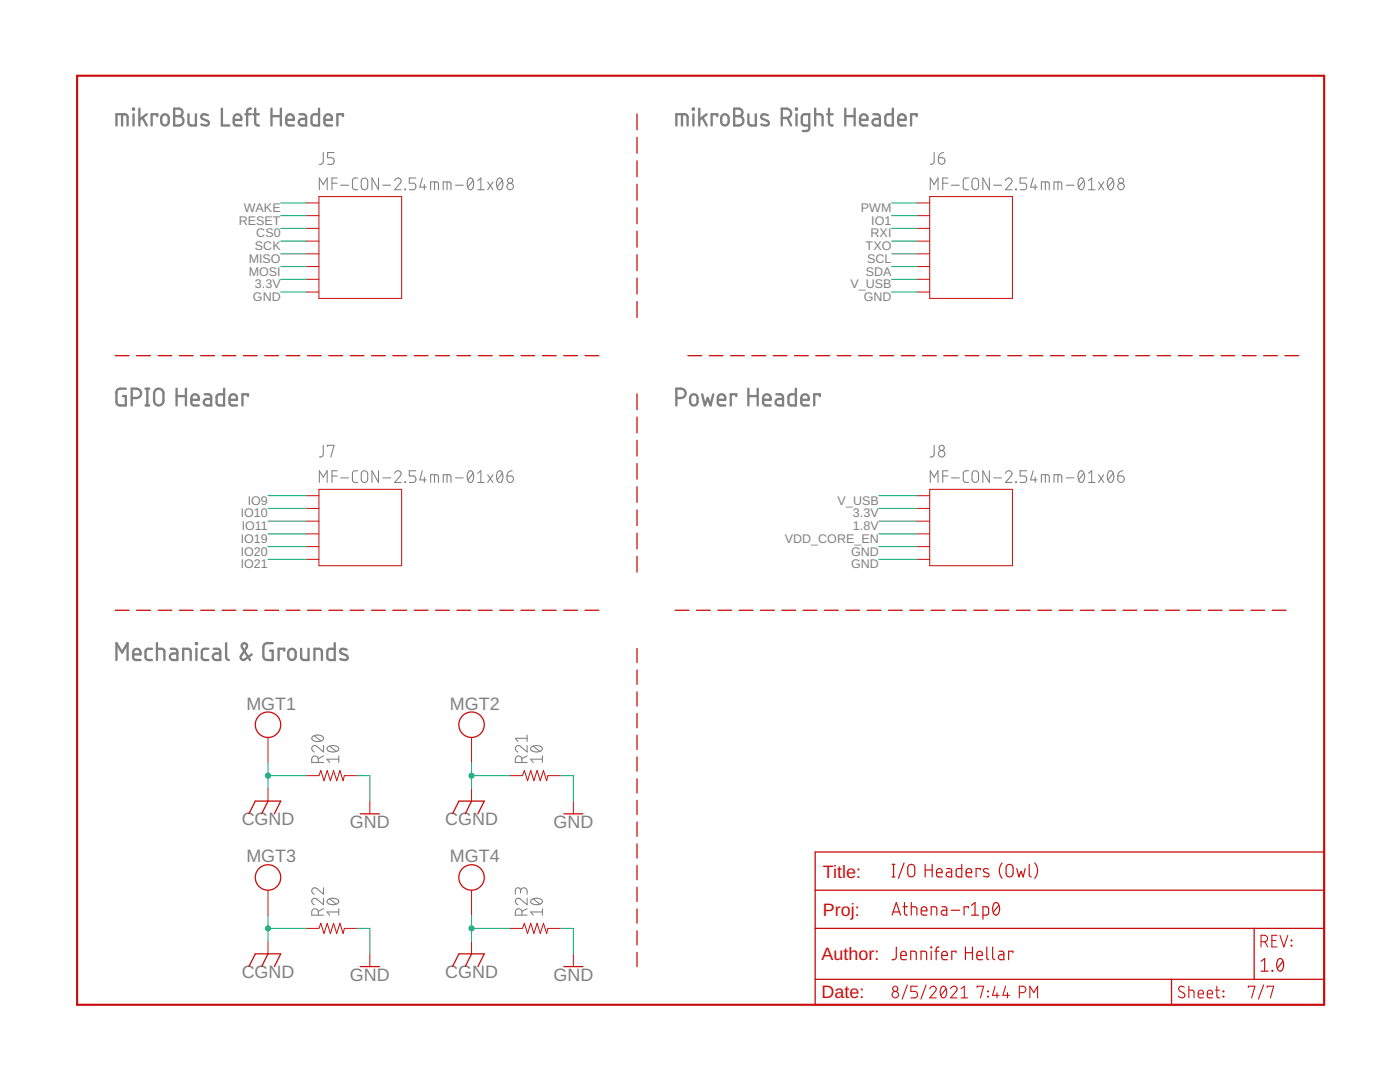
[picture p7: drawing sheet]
<svg xmlns="http://www.w3.org/2000/svg" width="279mm" height="216mm" viewBox="0 0 279 216" stroke-linecap="round" stroke-linejoin="round" font-family="sans-serif">
<g fill="none" stroke="#808080" stroke-width=".21">
<path d="M63.7 37.9v-2.4l.8 1.3 .8-1.3v2.4M64.5 30.4v2l-.2 .3-.6 .1M66.3 36.6h1M66.7 30.4h-1.3v1.1h.8a.67 .67 0 0 1 .5 .6 .67 .67 0 0 1-.5 .7h-.8M67.3 35.5h-1v2.4M68 37h1.6M71.4 35.5h-.5a.51 .51 0 0 0-.6 .5l.1 1.5 .3 .3 .7 .1M72.2 35.8a.66 .66 0 0 1 .7-.2 .66 .66 0 0 1 .5 .6v1a.65 .65 0 0 1-.7 .7 .65 .65 0 0 1-.6-.7zM75.5 35.5v2.4l-1.3-2.4v2.4M76.4 37h1.6M78.8 36a.64 .64 0 0 1 .9-.5 .64 .64 0 0 1 .2 1.1l-1.1 1.3h1.3M80.8 37.7l.1 .2z"/>
<path d="M83 35.5h-1.3v1.1h.8a.67 .67 0 0 1 .5 .6 .67 .67 0 0 1-.5 .7h-.8M84.3 35.5l-.5 1.8h1.3M84.7 36.8v1.1M85.9 37.9v-1.6l1.5 .1 .1 .3v1.2M86.7 36.3v1.6M88.5 37.9v-1.6l1.4 .1 .1 1.5M89.2 36.3v1.6M90.9 37h1.5M93.5 35.7a.54 .54 0 0 1 .6-.1 .54 .54 0 0 1 .3 .5 1.38 1.38 0 0 1-.5 1.8 1.45 1.45 0 0 1-.4-2.2zM94.4 36l-1 1.3M95.3 37.9h1.3M95.3 36l.7-.5v2.4"/>
<path d="M97.3 36.3l1.1 1.6M98.4 36.3l-1.1 1.6M99.4 35.7a.53 .53 0 0 1 .6-.1 .53 .53 0 0 1 .3 .5 1.38 1.38 0 0 1-.6 1.8 1.43 1.43 0 0 1-.3-2.2zM100.2 36l-1 1.3M185.7 37.9v-2.4l.7 1.3 .8-1.3v2.4M186.4 30.4v2l-.3 .3-.4 .1M187.3 31.5h.8a.65 .65 0 0 1 .5 .7 .65 .65 0 0 1-.7 .6 .65 .65 0 0 1-.6-.7zM188.2 36.6h1M188.3 30.4l-.7 .4-.3 .7M189.2 35.5h-1v2.4M189.9 37h1.6M193.3 35.5h-.5a.54 .54 0 0 0-.6 .5l.1 1.6 .5 .3h.5"/>
<path d="M194.2 35.6l.4-.1 .6 .3 .1 1.4a.65 .65 0 0 1-.7 .7 .65 .65 0 0 1-.6-.7v-1.2zM197.4 35.5v2.4l-1.2-2.4v2.4M198.3 37h1.6M200.7 36a.65 .65 0 0 1 .9-.5 .65 .65 0 0 1 .2 1.1l-1.1 1.3h1.3M202.7 37.7l.1 .2zM204.9 35.5h-1.3v1.1h.8a.67 .67 0 0 1 .5 .6 .67 .67 0 0 1-.5 .7h-.8M206.2 35.5l-.5 1.8h1.3M206.6 36.8v1.1M207.8 37.9v-1.6l1.5 .1 .1 1.5M208.6 36.3v1.6M210.4 37.9v-1.6l1.4 .1 .1 1.5M211.1 36.3v1.6"/>
<path d="M212.8 37h1.5M215.5 35.6a.65 .65 0 0 1 .7 .1 .65 .65 0 0 1 .2 .7 1.02 1.02 0 0 1-.8 1.4 1.62 1.62 0 0 1-.1-2.2zM216.3 36l-1 1.3M217.2 37.9h1.3M217.2 36l.7-.5v2.4M219.2 36.3l1.1 1.6M220.3 36.3l-1.1 1.6M221.3 35.7a.55 .55 0 0 1 .6-.1 .55 .55 0 0 1 .3 .5 1.36 1.36 0 0 1-.6 1.8 1.43 1.43 0 0 1-.3-2.2zM222.2 36l-1.1 1.3M63.7 96.3v-2.4l.8 1.3 .8-1.3v2.4M64.5 88.9v1.9l-.3 .4h-.5M65.4 89.1v-.2h1.3l-.7 2.3"/>
<path d="M66.3 95h1M67.3 93.9h-1v2.4M68 95.4h1.6M71.4 93.9h-.5a.51 .51 0 0 0-.6 .5l.1 1.5 .3 .3 .7 .1M72.2 94.2a.66 .66 0 0 1 .7-.2 .66 .66 0 0 1 .5 .6v1a.65 .65 0 0 1-.7 .7 .65 .65 0 0 1-.6-.7zM75.5 93.9v2.4l-1.3-2.4v2.4M76.4 95.4h1.6M78.8 94.4a.64 .64 0 0 1 .9-.5 .64 .64 0 0 1 .2 1.1l-1.1 1.3h1.3M80.8 96.1l.1 .2zM83 93.9h-1.3v1.1h.8a.66 .66 0 0 1 .5 .6 .66 .66 0 0 1-.5 .7h-.8M84.3 93.9l-.5 1.9h1.3M84.7 95.2v1.1"/>
<path d="M85.9 96.3v-1.6l1.5 .1 .1 .3v1.2M86.7 94.7v1.6M88.5 96.3v-1.6l1.4 .1 .1 1.5M89.2 94.7v1.6M90.9 95.4h1.5M93.5 94.1a.54 .54 0 0 1 .6-.1 .54 .54 0 0 1 .3 .5 1.34 1.34 0 0 1-.5 1.8 1.38 1.38 0 0 1-.5-2zM94.4 94.4l-1 1.4M95.3 94.4l.7-.5v2.4M95.3 96.3h1.3M97.3 94.7l1.1 1.6M98.4 94.7l-1.1 1.6M99.4 94.1a.53 .53 0 0 1 .6-.1 .53 .53 0 0 1 .3 .5 1.34 1.34 0 0 1-.6 1.8 1.4 1.4 0 0 1-.3-2.2z"/>
<path d="M100.2 94.4l-1 1.4M101.2 95h.8a.65 .65 0 0 1 .5 .7 .65 .65 0 0 1-.7 .6 .65 .65 0 0 1-.6-.7zM102.2 93.9l-.7 .3-.3 .8M185.7 96.3v-2.4l.7 1.3 .8-1.3v2.4M186.4 88.9v1.9l-.3 .4h-.4M188.2 95h1M189.2 93.9h-1v2.4M189.9 95.4h1.6M193.3 93.9l-.7 .1-.4 .4 .1 1.7 .3 .1 .7 .1M194.1 94.2a.64 .64 0 0 1 .7-.2 .64 .64 0 0 1 .5 .6v1a.65 .65 0 0 1-.7 .7 .65 .65 0 0 1-.6-.7zM197.4 93.9v2.4l-1.2-2.4v2.4M198.3 95.4h1.6"/>
<path d="M200.7 94.4a.65 .65 0 0 1 .9-.4 .65 .65 0 0 1 .2 1l-1.1 1.3h1.3M202.7 96.1l.1 .2zM204.9 93.9h-1.3v1.1h.8a.66 .66 0 0 1 .5 .6 .66 .66 0 0 1-.5 .7h-.8M206.2 93.9l-.5 1.9h1.3M206.6 95.2v1.1M207.8 96.3v-1.6l1.5 .1 .1 1.5M208.6 94.7v1.6M210.4 96.3v-1.6l1.4 .1 .1 1.5M211.1 94.7v1.6M212.8 95.4h1.5M215.5 94a.65 .65 0 0 1 .7 .1 .65 .65 0 0 1 .2 .7 .99 .99 0 0 1-.8 1.4 1.59 1.59 0 0 1-.1-2.2zM216.3 94.4l-1 1.4"/>
<path d="M217.2 94.4l.7-.5v2.4M217.2 96.3h1.3M219.2 94.7l1.1 1.6M220.3 94.7l-1.1 1.6M221.3 94.1a.55 .55 0 0 1 .6-.1 .55 .55 0 0 1 .3 .5 1.32 1.32 0 0 1-.6 1.8 1.4 1.4 0 0 1-.3-2.2zM222.2 94.4l-1.1 1.4M223.1 95h.8a.65 .65 0 0 1 .5 .7 .65 .65 0 0 1-.7 .6 .65 .65 0 0 1-.6-.7zM224.1 93.9a1.01 1.01 0 0 0-1 1.1M62.3 147a1.62 1.62 0 0 1 2.2 .2 .84 .84 0 0 1-1.1 .8 .84 .84 0 0 1-1.1-.8zM62.7 146.8l1.3 1M63.5 152.1v-.6a.66 .66 0 0 0-.6-.7 .66 .66 0 0 0-.7 .7v.6h2.4M64.6 148.8v1.3l-1.3-1.2a.64 .64 0 0 0-1.1 .2 .64 .64 0 0 0 .5 1"/>
<path d="M64.6 150.8l-1.1 .6M65.4 149.1a1.68 1.68 0 0 1 2.2 .1v.2a1.38 1.38 0 0 1-2 .5l-.3-.4zM65.8 148.9l1.3 1M67.6 151.5h-2.3l.5 .6M67.6 150.8v1.3M104.2 152.1v-.6a.66 .66 0 0 0-.7-.7 .66 .66 0 0 0-.7 .7v.6h2.4M105.2 148.8v1.3l-1.3-1.2a.64 .64 0 0 0-1 .2 .64 .64 0 0 0 .5 1M105.2 150.8l-1 .6M105.2 146.7v1.3M105.2 147.3h-2.4l.6 .7M106 149.1a1.71 1.71 0 0 1 2.2 .1 .85 .85 0 0 1-1.1 .9l-.3-.1a.66 .66 0 0 1-.7-.2 .66 .66 0 0 1-.1-.7zM106.4 148.9l1.3 1"/>
<path d="M108.2 151.5h-2.3l.5 .6M108.2 150.8v1.3M64.6 179.2v1.3l-1.3-1.1a.64 .64 0 0 0-1.1 .2 .64 .64 0 0 0 .5 .9M64.6 177.1v1.3l-1.3-1.1a.64 .64 0 0 0-1.1 .2 .64 .64 0 0 0 .5 .9M65.4 179.6a1.62 1.62 0 0 1 2.2 .1 .84 .84 0 0 1-1.2 .8 .84 .84 0 0 1-1.1-.8zM65.8 179.4l1.3 1M103.9 177.8a.66 .66 0 0 1 .6-.7 .66 .66 0 0 1 .7 .7v.6M103.9 178.2v-.5a.52 .52 0 0 0-.5-.6 .52 .52 0 0 0-.6 .6v.7M105.2 179.2v1.3l-1.3-1.1a.64 .64 0 0 0-1 .2 .64 .64 0 0 0 .5 .9M106 179.6a1.48 1.48 0 0 1 2.2 .3 1.38 1.38 0 0 1-2.3 0zM106.4 179.4l1.3 1M63.5 182.6v-.6a.66 .66 0 0 0-.6-.7 .66 .66 0 0 0-.7 .7v.6h2.4"/>
<path d="M64.6 181.3l-1.1 .5M67.6 181.3v1.3M67.6 182h-2.3l.5 .6M104.2 182.6v-.6a.66 .66 0 0 0-.7-.7 .66 .66 0 0 0-.7 .7v.6h2.4M105.2 181.3l-1 .5M108.2 181.3v1.3M108.2 182h-2.3l.5 .6"/>
<circle cx="101.8" cy="37.2" r=".65"/>
<circle cx="101.8" cy="36" r=".52"/>
<circle cx="223.7" cy="37.2" r=".65"/>
<circle cx="223.7" cy="36" r=".52"/>
<circle cx="187.9" cy="89.4" r=".52"/>
<circle cx="187.9" cy="90.5" r=".65"/>
</g>
<g fill="none" stroke="#c90d0c" stroke-width=".25">
<path d="M127.1 22.7v3.2M127.1 27.4v3.2M127.1 32.1v3.2M127.1 36.8v3.1M127.1 41.4v3.2M127.1 46.1v3.2M127.1 50.8v3.2M127.1 55.5v3.2M23 71h2.8M27.3 71h2.7M31.5 71h2.8M35.8 71h2.7"/>
<path d="M40 71h2.8M44.3 71h2.8M48.6 71h2.7M52.8 71h2.8M57.1 71h2.8M61.4 71h2.7M65.6 71h2.8M69.9 71h2.7M74.1 71h2.8M78.4 71h2.8M82.7 71h2.7M86.9 71h2.8"/>
<path d="M91.2 71h2.7M95.4 71h2.8M99.7 71h2.8M104 71h2.7M108.2 71h2.8M112.5 71h2.8M116.8 71h2.7M127.1 60.2v3.2M127.1 78.6v3.1M137.3 71h2.7M141.5 71h2.8M145.8 71h2.7"/>
<path d="M150.1 71h2.7M154.3 71h2.8M158.6 71h2.7M162.8 71h2.8M167.1 71h2.7M171.3 71h2.8M175.6 71h2.8M179.9 71h2.7M184.1 71h2.8M188.4 71h2.7M192.6 71h2.8M196.9 71h2.7"/>
<path d="M201.1 71h2.8M205.4 71h2.7M209.6 71h2.8M213.9 71h2.7M218.1 71h2.8M222.4 71h2.7M226.7 71h2.7M230.9 71h2.8M235.2 71h2.7M239.4 71h2.8M243.7 71h2.7M247.9 71h2.8"/>
<path d="M252.2 71h2.7M256.4 71h2.8M127.1 83.2v3.2M127.1 87.9v3.1M127.1 92.5v3.1M127.1 97.1v3.1M127.1 101.7v3.2M127.1 106.4v3.1M127.1 111v3.2M23 121.8h2.8M27.3 121.8h2.7M31.5 121.8h2.8"/>
<path d="M35.8 121.8h2.7M40 121.8h2.8M44.3 121.8h2.8M48.6 121.8h2.7M52.8 121.8h2.8M57.1 121.8h2.8M61.4 121.8h2.7M65.6 121.8h2.8M69.9 121.8h2.7M74.1 121.8h2.8M78.4 121.8h2.8M82.7 121.8h2.7"/>
<path d="M86.9 121.8h2.8M91.2 121.8h2.7M95.4 121.8h2.8M99.7 121.8h2.8M104 121.8h2.7M108.2 121.8h2.8M112.5 121.8h2.8M116.8 121.8h2.7M127.1 129.4v2.8M127.1 133.7v2.8M127.1 138v2.9M134.7 121.8h2.8"/>
<path d="M139 121.8h2.8M143.3 121.8h2.7M147.5 121.8h2.8M151.8 121.8h2.7M156 121.8h2.8M160.3 121.8h2.7M164.5 121.8h2.8M168.8 121.8h2.8M173.1 121.8h2.7M177.3 121.8h2.8M181.6 121.8h2.7M185.8 121.8h2.8"/>
<path d="M190.1 121.8h2.7M194.3 121.8h2.8M198.6 121.8h2.7M202.8 121.8h2.8M207.1 121.8h2.7M211.3 121.8h2.8M215.6 121.8h2.8M219.9 121.8h2.7M224.1 121.8h2.8M228.4 121.8h2.7M232.6 121.8h2.8M236.9 121.8h2.7"/>
<path d="M241.1 121.8h2.8M245.4 121.8h2.7M249.6 121.8h2.8M253.9 121.8h2.7M53.5 159.9l-1.3 2.5M94.1 159.9l-1.2 2.5M127.1 142.4v2.8M127.1 146.7v2.8M127.1 151v2.9M127.1 155.4v2.8M127.1 159.7v2.8M49.7 162.4l1.2-2.5h5.1l-1.2 2.5"/>
<path d="M71.9 162.4h3.8M90.3 162.4l1.3-2.5h5l-1.2 2.5M112.5 162.4h3.8M127.1 164v2.9M127.1 168.4v2.8M127.1 172.7v2.8M127.1 177v2.9M162.7 170h101.6v30.5h-101.6zM162.7 177.6h101.6M49.7 192.9l1.2-2.6h5.1l-1.2 2.6M53.5 190.3l-1.3 2.6M71.9 192.9h3.8"/>
<path d="M90.3 192.9l1.3-2.6h5l-1.2 2.6M94.1 190.3l-1.2 2.6M112.5 192.9h3.8M127.1 181.4v2.8M127.1 185.7v2.8M127.1 190v2.9M162.7 185.3h101.6M162.7 195.4h101.6M233.8 195.4v5.1M250.3 185.3v10.1"/>
<circle cx="53.5" cy="144.6" r="2.54"/>
<circle cx="94.1" cy="144.6" r="2.54"/>
<circle cx="53.5" cy="175.1" r="2.54"/>
<circle cx="94.1" cy="175.1" r="2.54"/>
</g>
<path d="M15.4 15.1h248.9v185.4h-248.9z" fill="none" stroke="#c90d0c" stroke-width=".42"/>
<g fill="none" stroke="#c90d0c" stroke-width=".21">
<path d="M181.1 196.5l-1.1 2.9M183.1 196.8h-1.3v1h.8a.66 .66 0 0 1 .5 .7 .66 .66 0 0 1-.5 .6h-.8M184.8 196.5l-1 2.9M185.5 197.3a.64 .64 0 0 1 1-.5 .64 .64 0 0 1 .1 1l-1.1 1.3h1.3M187.9 197a.55 .55 0 0 1 .6-.2 .55 .55 0 0 1 .3 .6 1.32 1.32 0 0 1-.5 1.7 1.44 1.44 0 0 1-.4-2.1zM188.8 197.3l-1 1.3M189.7 197.3a.64 .64 0 0 1 .9-.5 .64 .64 0 0 1 .2 1l-1.1 1.3h1.3M191.8 199.1h1.3M191.8 197.3l.6-.5v2.3M195 197v-.2h1.3l-.6 2.3M197.1 198.8l.2 .1zM197.1 197.8l.2 .1z"/>
<path d="M198.6 196.8l-.5 1.8h1.3M199 198.1v1M200.7 196.8l-.5 1.8h1.3M201.1 198.1v1M203.4 198.1h.7a.65 .65 0 0 0 .6-.7 .65 .65 0 0 0-.6-.6h-.7v2.3M205.5 199.1v-2.3l.8 1.3 .8-1.3v2.3M236.3 197a.58 .58 0 0 0-.8-.1 .58 .58 0 0 0 0 .9l.7 .3a.58 .58 0 0 1 .1 .9 .58 .58 0 0 1-.9 0l-.2-.2M237.3 197.6l.9 .1 .1 .3v1.1M237.3 196.8v2.3M239.1 198.3h1.1a.54 .54 0 0 0-.4-.7 .54 .54 0 0 0-.7 .5l.1 .9 1 .1M240.9 198.3h1.1a.54 .54 0 0 0-.4-.7 .54 .54 0 0 0-.7 .5l.1 .9 1 .1M242.6 197.6h.8"/>
<path d="M242.8 196.8v1.9l.3 .4h.3M244.1 197.8l.1 .1zM244.1 198.8l.1 .1zM249.1 197v-.2h1.3l-.6 2.3M251.7 187.9h.6a.65 .65 0 0 0 .7-.6 .65 .65 0 0 0-.7-.7h-.6v2.4M252.2 196.5l-1.1 2.9M252.5 187.9l.5 1.1M252.9 197v-.2h1.3l-.7 2.3M253.8 187.7h.8M254.9 186.6h-1.1v2.4h1.1M255.4 186.6l.8 2.4 .8-2.4M257.7 187.6l.1 .1z"/>
<path d="M257.7 188.6l.1 .2z"/>
<circle cx="178.7" cy="197.3" r=".52"/>
<circle cx="178.7" cy="198.5" r=".65"/>
</g>
<g fill="none" stroke="#c90d0c" stroke-width=".23">
<path d="M178 175h.6M178 172.5h.6M178.3 172.5v2.5M180.4 172.2l-1.1 3.1M181.4 172.6l.5-.1 .5 .3 .2 1.5a.7 .7 0 0 1-.7 .7 .7 .7 0 0 1-.7-.7v-1.3zM184.6 172.5v2.5M184.6 173.6h1.4M186 172.5v2.5M186.9 174.1h1.1a.59 .59 0 0 0-.4-.8 .59 .59 0 0 0-.7 .6l.1 1 1 .1M189 173.3h.7l.2 .3v1.4h-.6a.49 .49 0 0 1-.5-.5 .49 .49 0 0 1 .5-.5h.6M191.9 172.5v2.5l-.8-.1-.3-.2v-1.1l.3-.3h.8M192.8 174.1h1.1a.59 .59 0 0 0-.4-.8 .59 .59 0 0 0-.7 .6l.1 1 1 .1"/>
<path d="M195.6 173.6v-.3h-.8v1.7M197.3 173.4l-.8-.1-.2 .4 .1 .2 .9 .5 .1 .2-.1 .3a.92 .92 0 0 1-1-.1M200 172.2a2.41 2.41 0 0 0 0 3.1M201.1 172.6l.4-.1 .5 .3 .2 .4v1.1a.7 .7 0 0 1-.7 .7 .7 .7 0 0 1-.7-.7v-1.3zM202.9 173.3l.4 1.7 .5-1.1 .4 1.1 .4-1.7M205.4 172.5v2.1l.1 .3 .3 .1M206.5 172.2a2.35 2.35 0 0 1 0 3.1M178 182.6l.9-2.5 .8 2.5M178.2 182h1.3M178.9 189v2.1l-.3 .3-.6 .1M179.8 190.6h1.1a.58 .58 0 0 0-.4-.8 .58 .58 0 0 0-.7 .6l.1 1 1 .1M180.2 180.9h.9"/>
<path d="M180.5 180.1v2.3l.6 .2M181.8 191.5v-1.7l1 .1 .1 1.6M181.9 180.9l1 .1 .1 .3v1.3M181.9 180.1v2.5M183.8 191.5v-1.7l1 .1 .1 .3v1.3M183.9 181.8h1.1a.59 .59 0 0 0-.4-.9 .59 .59 0 0 0-.7 .6l.1 1 1 .1M185.8 189l.1 .1zM185.8 182.6v-1.7l1 .1 .2 .3v1.3M185.8 189.8v1.7M186.6 189.8h.8M187.4 189h-.3l-.2 .2-.1 2.3M187.9 190.6h1.2a.59 .59 0 0 0-.4-.8 .59 .59 0 0 0-.8 .6l.2 1 1 .1"/>
<path d="M188 180.9l.7 .1 .3 .3v1.3h-.7a.49 .49 0 0 1-.5-.5 .49 .49 0 0 1 .5-.5h.7M189.8 181.6h1.7M190.8 190.1v-.3h-.9v1.7M192.7 189v2.5M192.7 190.1h1.4M193.3 181.2v-.3h-.9v1.7M193.9 182.6h1.4M193.9 180.6l.7-.5v2.5M194.1 189v2.5M194.9 190.6h1.2a.59 .59 0 0 0-.4-.8 .59 .59 0 0 0-.8 .6l.2 1 1 .1M196.2 182.6h.7l.4-.2v-1.1l-.3-.3-.8-.1v2.5M196.9 189l.1 2.2 .3 .3"/>
<path d="M198.1 189v2.1l.1 .3 .3 .1M198.4 180.3a.58 .58 0 0 1 .6-.2 .58 .58 0 0 1 .4 .6 1.45 1.45 0 0 1-.6 1.9 1.52 1.52 0 0 1-.4-2.3zM199.3 180.6l-1.1 1.4M199.4 189.8h.7l.2 .3v1.4h-.6a.5 .5 0 0 1-.5-.5 .5 .5 0 0 1 .5-.5h.6M202.1 190.1v-.3h-.8v1.7M251.7 191.8l.7-.5v2.5M251.7 193.8h1.4M253.9 193.6l.1 .2zM255.2 191.3a.71 .71 0 0 1 .8 .2 .71 .71 0 0 1 .2 .7 1.06 1.06 0 0 1-.9 1.5 1.71 1.71 0 0 1-.1-2.4zM256.1 191.8l-1.2 1.4"/>
</g>
<g fill="none" stroke="#c90d0c" stroke-width=".2">
<path d="M63.6 39.2h16.6v20.3h-16.6zM185.5 39.2h16.6v20.3h-16.6zM61.1 40.5h2.5M61.1 58.3h2.5M61.1 43h2.5M61.1 45.6h2.5M61.1 48.1h2.5M61.1 50.7h2.5M61.1 53.2h2.5M61.1 55.7h2.5M183 40.5h2.5M183 58.3h2.5"/>
<path d="M183 43h2.5M183 45.6h2.5M183 48.1h2.5M183 50.7h2.5M183 53.2h2.5M183 55.7h2.5M61.1 98.9h2.5M63.6 97.6h16.6v15.3h-16.6zM183 98.9h2.5M185.5 97.6h16.6v15.3h-16.6zM61.1 111.6h2.5M61.1 101.5h2.5"/>
<path d="M61.1 104h2.5M61.1 106.5h2.5M61.1 109.1h2.5M183 111.6h2.5M183 101.5h2.5M183 104h2.5M183 106.5h2.5M183 109.1h2.5M53.5 147.2v5M53.5 157.3v2.6M61.1 154.8h2.5l.4-1 .7 2 .6-2 .6 2 .7-2 .6 2 .6-2 .7 2 .2-1h2.6M73.8 159.9v2.5"/>
<path d="M94.1 147.2v5M94.1 157.3v2.6M101.7 154.8h2.6l.3-1 .7 2 .6-2 .7 2 .6-2 .6 2 .7-2 .6 2 .2-1h2.6M114.4 159.9v2.5M53.5 177.6v5.1M94.1 177.6v5.1M53.5 187.8v2.5M61.1 185.3h2.5l.4-1.1 .7 2.1 .6-2.1 .6 2.1 .7-2.1 .6 2.1 .6-2.1 .7 2.1 .2-1h2.6M73.8 190.3v2.6M94.1 187.8v2.5M101.7 185.3h2.6l.3-1.1 .7 2.1 .6-2.1 .7 2.1 .6-2.1 .6 2.1 .7-2.1 .6 2.1 .2-1h2.6M114.4 190.3v2.6"/>
</g>
<g fill="none" stroke="#0dab76" stroke-width=".2">
<path d="M56 55.7h5.1M56 45.6h5.1M56 53.2h5.1M56 50.7h5.1M56 48.1h5.1M56 40.5h5.1M56 43h5.1M56 58.3h5.1M177.9 55.7h5.1M177.9 45.6h5.1M177.9 53.2h5.1M177.9 50.7h5.1"/>
<path d="M177.9 48.1h5.1M177.9 40.5h5.1M177.9 43h5.1M177.9 58.3h5.1M53.5 98.9h7.6M175.4 98.9h7.6M53.5 101.5h7.6M53.5 106.5h7.6M53.5 109.1h7.6M53.5 111.6h7.6M53.5 104h7.6M175.4 101.5h7.6"/>
<path d="M175.4 106.5h7.6M175.4 109.1h7.6M175.4 111.6h7.6M175.4 104h7.6M53.5 154.8h7.6M53.5 152.2v5.1M71.3 154.8h2.5v5.1M94.1 154.8h7.6M94.1 152.2v5.1M111.9 154.8h2.5v5.1M53.5 185.3h7.6M53.5 182.7v5.1"/>
<path d="M71.3 185.3h2.5v5M94.1 185.3h7.6M94.1 182.7v5.1M111.9 185.3h2.5v5"/>
</g>
<g fill="#0dab76" stroke="#0dab76" stroke-width=".2">
<circle cx="53.5" cy="154.8" r=".51"/>
<circle cx="94.1" cy="154.8" r=".51"/>
<circle cx="53.5" cy="185.3" r=".51"/>
<circle cx="94.1" cy="185.3" r=".51"/>
</g>
<g fill="none" stroke="#808080" stroke-width=".47">
<path d="M23.2 25v-2.2h1.7l.5 .2 .1 2M24.4 22.8v2.2M26.5 21.7h.2v.2h-.2zM26.6 22.8v2.2M27.8 21.7v3.3M28.4 23.5l.9 1.5M29.3 22.8l-1.5 1.1M31.4 23.2v-.4h-1.1v2.2M32.3 23.1a.75 .75 0 0 1 .9-.3 .75 .75 0 0 1 .5 .7v.8a.75 .75 0 0 1-.8 .7 .75 .75 0 0 1-.7-.7zM34.8 21.7h.9a.75 .75 0 0 1 .7 .7 .75 .75 0 0 1-.7 .8 .93 .93 0 0 1 .9 .9 .93 .93 0 0 1-.9 .9h-.9zM34.8 23.2h.9M37.6 22.8v1.8l.2 .3 .4 .1h.9v-2.2"/>
<path d="M41.5 23l-.3-.1a.61 .61 0 0 0-.7-.1 .61 .61 0 0 0-.3 .7l1.2 .6a.48 .48 0 0 1 .3 .5 .48 .48 0 0 1-.5 .4l-1-.2M44.3 21.7v3.3h1.5M46.7 23.9h1.5a.79 .79 0 0 0-.6-1.1 .79 .79 0 0 0-.9 .7l.1 1.3 .4 .2h1M49 22.8h1.1M50.1 21.7l-.5 .1-.3 .3v2.9M50.5 22.8h1.2M50.9 21.7v2.9l.3 .3 .5 .1M54.2 23.2h1.8M54.2 21.7v3.3M56 21.7v3.3M57.1 23.9h1.5a.79 .79 0 0 0-.5-1.1 .79 .79 0 0 0-1 .7l.1 1.3 .5 .2h.9M59.8 22.8h.9l.4 .4v1.8h-.8a.66 .66 0 0 1-.7-.6 .66 .66 0 0 1 .7-.7h.8"/>
<path d="M63.7 21.7v3.3l-1.3-.1-.2-.4 .1-1.5 .3-.2h1.1M64.7 23.9h1.5a.78 .78 0 0 0-.5-1.1 .78 .78 0 0 0-1 .7l.2 1.3 .4 .2h.9M68.5 23.2v-.4h-1.2v2.2M135 25v-2.2h1.7l.4 .2 .1 2M136.1 22.8v2.2M138.3 21.7h.2v.2h-.2zM138.4 22.8v2.2M139.6 21.7v3.3M140.2 23.5l.8 1.5M141 22.8l-1.4 1.1M143.2 23.2v-.4h-1.2v2.2M144.2 22.9l.5-.1 .6 .3 .1 1.2a.74 .74 0 0 1-.7 .7 .74 .74 0 0 1-.8-.7l.1-1z"/>
<path d="M146.5 21.7h.9a.75 .75 0 0 1 .8 .7 .75 .75 0 0 1-.8 .8 .93 .93 0 0 1 1 .9 .93 .93 0 0 1-1 .9h-.9zM146.5 23.2h.9M149.4 22.8v1.8l.2 .3 .3 .1h.9v-2.2M153.2 23l-.2-.1a.59 .59 0 0 0-.9-.1 .59 .59 0 0 0 0 .8l1 .5a.48 .48 0 0 1 .3 .6 .48 .48 0 0 1-.4 .3l-1.1-.2M156 23.5h1a.93 .93 0 0 0 .9-.9 .93 .93 0 0 0-.9-.9h-1v3.3M157.1 23.5l.8 1.5M158.9 21.7h.1v.2h-.1zM159 22.8v2.2M161.5 25h-1.1l-.4-.4v-1.4l.4-.4h1.1v2.8l-.1 .3-.3 .2h-.9M162.7 22.8h1.1l.3 .2 .1 2M162.7 21.7v3.3M165.1 22.8h1.1"/>
<path d="M165.4 21.7l.1 2.9 .2 .3 .5 .1M168.7 23.2h1.9M168.7 21.7v3.3M170.6 21.7v3.3M171.6 23.9h1.5a.78 .78 0 0 0-.5-1.1 .78 .78 0 0 0-1 .7l.1 1.3 .5 .2h.9M174.3 22.8h.9l.4 .4v1.8h-.8a.66 .66 0 0 1-.7-.6 .66 .66 0 0 1 .7-.7h.8M178.2 21.7v3.3l-1.3-.1-.2-.4 .1-1.5 .3-.2h1.1M179.3 23.9h1.4a.78 .78 0 0 0-.5-1.1 .78 .78 0 0 0-.9 .7l.1 1.3 .4 .2h.9M182.9 23.2v-.4h-1.1v2.2M25.1 77.6h-1.4a.67 .67 0 0 0-.5 .7v1.9a.7 .7 0 0 0 .8 .7h1.1v-1.9h-.6M26.3 79.4a1.67 1.67 0 0 0 1.6-.3 .93 .93 0 0 0 .2-1 .93 .93 0 0 0-.9-.5h-.9v3.3M29 77.6h.8"/>
<path d="M29.4 77.6v3.3M31.1 77.8a.93 .93 0 0 1 1-.2 .93 .93 0 0 1 .5 .9v1.5a.93 .93 0 0 1-.9 .9 .93 .93 0 0 1-.9-.9v-1.5zM35.2 79h1.9M35.2 77.6v3.3M37.1 77.6v3.3M38.2 79.8h1.5a.78 .78 0 0 0-.6-1.1 .78 .78 0 0 0-.9 .7v1.1l.2 .3 1.3 .1M40.9 78.7h.9l.3 .4v1.8h-.8a.65 .65 0 0 1-.6-.6 .65 .65 0 0 1 .6-.7h.8M44.7 77.6v3.3l-1.2-.1-.3-.5 .1-1.4 .3-.2h1.1M45.8 79.8h1.5a.78 .78 0 0 0-.5-1.1 .78 .78 0 0 0-1 .7v1.1l.2 .3 1.3 .1M49.5 79v-.3h-1.1v2.2M135 79.4a1.67 1.67 0 0 0 1.6-.3 .93 .93 0 0 0 .2-1 .93 .93 0 0 0-.9-.5h-.9v3.3M138 78.8l.5-.1a.7 .7 0 0 1 .7 .7v.8a.74 .74 0 0 1-.7 .7 .74 .74 0 0 1-.8-.7 1.34 1.34 0 0 1 .3-1.4z"/>
<path d="M140.1 78.7l.6 2.2 .5-1.5 .6 1.5 .5-2.2M143.3 79.8h1.4a.78 .78 0 0 0-.5-1.1 .78 .78 0 0 0-.9 .7v1.1l.2 .3 1.2 .1M146.9 79v-.3h-1.1v2.2M149.4 77.6v3.3M149.4 79h1.8M151.2 77.6v3.3M152.3 79.8h1.5a.79 .79 0 0 0-.5-1.1 .79 .79 0 0 0-1 .7v.9l.2 .5 1.3 .1M155 78.7h.9l.3 .2 .1 .3v1.7h-.9a.65 .65 0 0 1-.6-.6 .65 .65 0 0 1 .6-.7h.9M158.8 77.6v3.3h-1.1l-.3-.4v-1.4l.3-.4h1.1M159.9 79.8h1.5a.79 .79 0 0 0-.5-1.1 .79 .79 0 0 0-1 .7v.9l.2 .5 1.3 .1M163.6 79v-.3h-1.1v2.2M29 80.9h.8"/>
<path d="M23.2 131.7v-3.4l1.2 1.9 1.1-1.9v3.4M26.6 130.6h1.4a.78 .78 0 0 0-.5-1.1 .78 .78 0 0 0-.9 .7l.1 1.3 .4 .2h.9M30.3 129.5l-1 .1-.3 .4 .1 1.5 .5 .2h.7M31.3 129.5h1l.4 .2 .1 2M31.3 128.3v3.4M34.1 129.5l1.1 .1 .2 .4v1.7h-.9a.66 .66 0 0 1-.6-.7 .66 .66 0 0 1 .6-.6h.9M36.6 131.7v-2.2h.9l.5 .2 .1 2M39.1 128.3h.2v.2h-.2zM39.2 129.5v2.2M41.6 129.5l-1.1 .1-.2 .4 .1 1.5 .4 .2h.8M42.7 129.5l1 .1 .3 .4v1.7h-.9a.66 .66 0 0 1-.6-.7 .66 .66 0 0 1 .6-.6h.9M45.1 128.3v3l.6 .4"/>
<path d="M50.2 130.6l-1.3 1a.53 .53 0 0 1-.7-.1 .53 .53 0 0 1-.1-.6l1.1-1.7a.55 .55 0 0 0-.4-.9 .55 .55 0 0 0-.5 .9l1.6 2.5M54.4 128.3l-1.3 .1-.5 .5v2.1l.3 .6 .4 .1h1.1v-1.9h-.5M56.7 129.8v-.3h-1.1v2.2M57.7 129.8a.75 .75 0 0 1 .8-.3 .75 .75 0 0 1 .5 .7v.8a.75 .75 0 0 1-.7 .7 .75 .75 0 0 1-.8-.7zM60.1 129.5v1.8l.2 .3 .3 .1h1v-2.2M62.8 131.7v-2.2h.9l.4 .2 .1 2M66.8 128.3v3.4l-1.2-.1-.3-.5 .1-1.4 .5-.2h.9M69.2 129.6l-.3-.1a.59 .59 0 0 0-.8 0 .59 .59 0 0 0-.1 .8l1.1 .5a.48 .48 0 0 1 .3 .5 .48 .48 0 0 1-.5 .4l-1-.2"/>
</g>
<g font-size="3.6" fill="#808080">
<text x="49.2" y="141.6">MGT1</text>
<text x="89.8" y="141.6">MGT2</text>
<text x="48.2" y="164.7">CGND</text>
<text x="69.8" y="165.2">GND</text>
<text x="88.9" y="164.7">CGND</text>
<text x="110.5" y="165.2">GND</text>
<text x="49.2" y="172">MGT3</text>
<text x="89.8" y="172">MGT4</text>
<text x="48.2" y="195.2">CGND</text>
<text x="69.8" y="195.7">GND</text>
<text x="88.9" y="195.2">CGND</text>
<text x="110.5" y="195.7">GND</text>
</g>
<g font-size="3.6" fill="#c90d0c">
<text x="164.2" y="175.1">Title:</text>
<text x="164.2" y="182.7">Proj:</text>
<text x="164" y="191.6">Author:</text>
<text x="164" y="199.2">Date:</text>
</g>
<g font-size="2.5" fill="#808080">
<text x="47.7" y="44.8">RESET</text>
<text x="48.7" y="42.3">WAKE</text>
<text x="51.2" y="47.4">CS0</text>
<text x="171.8" y="42.3">PWM</text>
<text x="173.8" y="47.4">RXI</text>
<text x="173.9" y="44.8">IO1</text>
<text x="49.6" y="52.4">MISO</text>
<text x="50.9" y="49.9">SCK</text>
<text x="172.8" y="49.9">TXO</text>
<text x="173.1" y="52.4">SCL</text>
<text x="49.6" y="55">MOSI</text>
<text x="50.9" y="57.5">3.3V</text>
<text x="169.7" y="57.5">V_USB</text>
<text x="172.8" y="55">SDA</text>
<text x="50.5" y="60.1">GND</text>
<text x="172.4" y="60.1">GND</text>
<text x="49.4" y="100.7">IO9</text>
<text x="167.2" y="100.7">V_USB</text>
<text x="48" y="103.2">IO10</text>
<text x="48.2" y="105.8">IO11</text>
<text x="170.2" y="103.2">3.3V</text>
<text x="170.2" y="105.8">1.8V</text>
<text x="48" y="108.3">IO19</text>
<text x="48" y="110.8">IO20</text>
<text x="48" y="113.4">IO21</text>
<text x="156.6" y="108.3">VDD_CORE_EN</text>
<text x="169.8" y="110.8">GND</text>
<text x="169.8" y="113.4">GND</text>
</g>
</svg>
